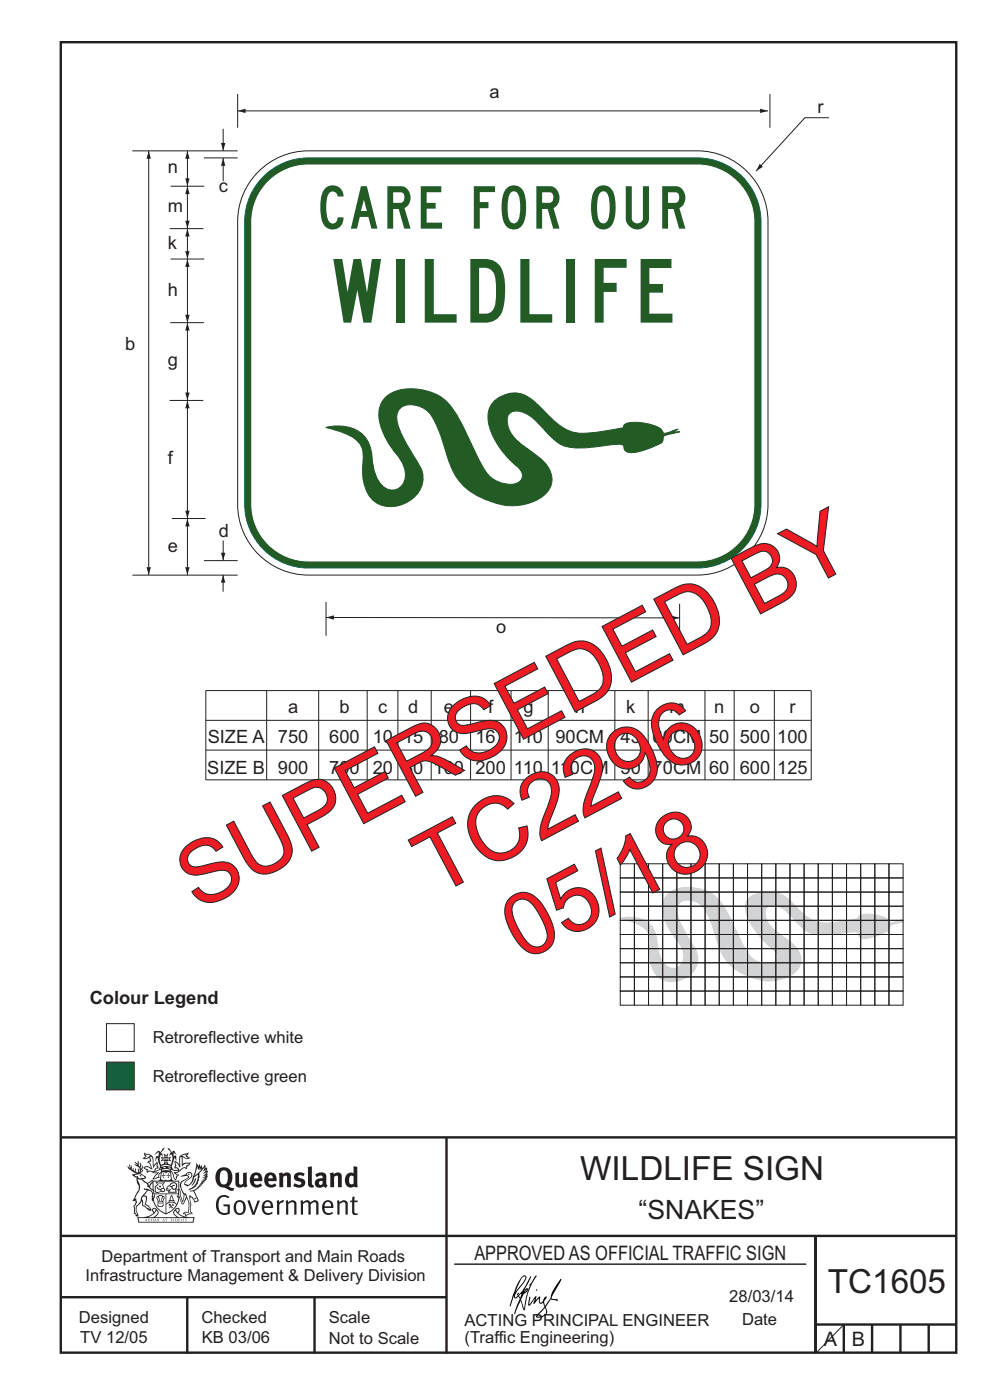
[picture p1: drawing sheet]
<svg xmlns="http://www.w3.org/2000/svg" width="210mm" height="297mm" viewBox="0 0 210 297" stroke-linecap="round" stroke-linejoin="round" font-family="sans-serif">
<g fill="none" stroke="#231f20" stroke-width=".51">
<path d="M12.9 9h189.9v278h-189.9zM12.7 241.3h190M94.7 241.4v45.8M12.7 275.2h82M12.7 262.2h190.1M39.7 275.2v12M66.7 275.2v12M173 262.1v24.9M173 281h30M179 281v6M185 281v6M191 281v6"/>
<path d="M197 281v6"/>
</g>
<path d="M96.4 268.2h74.6" fill="none" stroke="#231f20" stroke-width=".21"/>
<g fill="#231f20">
<path d="M47 248.4a2.55 2.55 0 0 0 0 2.7l.3 .2a.81 .81 0 0 0 1-1v-.5a1.04 1.04 0 0 0-1.1-1.5zM46.3 248.1a1.82 1.82 0 0 1 2.1-.2 1.82 1.82 0 0 1 .9 1.8 2.29 2.29 0 0 1-.8 2l.7 .3h.5l-.2 .6a2.87 2.87 0 0 1-2-.7 2.12 2.12 0 0 1-1.7-3.1z" fill-rule="evenodd"/>
<path d="M49.9 248.9l.8-.2v2a.46 .46 0 0 0 .3 .6 .46 .46 0 0 0 .6-.3v-2.1l.7-.2v2.4l.2 .5-.5 .3-.3-.3a1.02 1.02 0 0 1-1.2 .3 1.02 1.02 0 0 1-.6-1.1z" fill-rule="evenodd"/>
<path d="M54 249.5l-.1 .5h.9a.49 .49 0 0 0-.2-.6 .49 .49 0 0 0-.6 .1zM53.4 249.1a1.34 1.34 0 0 1 1.6-.2 1.34 1.34 0 0 1 .6 1.5v.2h-1.7a.77 .77 0 0 0 .5 .8 .77 .77 0 0 0 .9-.4l.3 .5a1.59 1.59 0 0 1-2 .2 1.59 1.59 0 0 1-.5-2.1z" fill-rule="evenodd"/>
<path d="M57 249.5l-.1 .5h1a.49 .49 0 0 0-.2-.6 .49 .49 0 0 0-.7 .1zM56.4 249.1a1.34 1.34 0 0 1 1.6-.2 1.34 1.34 0 0 1 .7 1.5v.2h-1.8a.77 .77 0 0 0 .5 .8 .77 .77 0 0 0 .9-.4l.4 .5a1.59 1.59 0 0 1-2.1 .2 1.59 1.59 0 0 1-.5-2.1z" fill-rule="evenodd"/>
<path d="M59.2 248.9l.7-.2 .1 .4a.95 .95 0 0 1 1-.3 .95 .95 0 0 1 .7 .8v2.3h-.8v-2.3a.46 .46 0 0 0-.8 .1v2.2h-.8z" fill-rule="evenodd"/>
<path d="M62.6 249.1a1.75 1.75 0 0 1 2-.1l-.2 .5-.6-.2a.43 .43 0 0 0-.6 .3l.4 .3a1.04 1.04 0 0 1 1.2 1.1 1.04 1.04 0 0 1-1.4 1l-1.2-.4 .3-.6 1 .4 .4-.4a.88 .88 0 0 0-1-.5l-.4-.2-.1-.4z" fill-rule="evenodd"/>
<path d="M65.3 247.6l.8-.2 .1 3.8 .3 .2 .1 .4a.88 .88 0 0 1-1 0 .88 .88 0 0 1-.3-1z" fill-rule="evenodd"/>
<path d="M67.8 250.6a.43 .43 0 0 0-.1 .7 .43 .43 0 0 0 .7-.1v-.7zM66.8 249.1a1.7 1.7 0 0 1 2.4 .1v1.9l.3 .4-.4 .5-.5-.4a1.03 1.03 0 0 1-1.7-.1 1.03 1.03 0 0 1 .8-1.5h.7v-.4a.8 .8 0 0 0-1.2 .1z" fill-rule="evenodd"/>
<path d="M70 248.9l.7-.2 .1 .4a.95 .95 0 0 1 1-.3 .95 .95 0 0 1 .7 .8v2.3h-.8v-2.3a.46 .46 0 0 0-.8 .1v2.2h-.8z" fill-rule="evenodd"/>
<path d="M74.3 249.5a1.48 1.48 0 0 0 0 1.7h.5l.2-.1v-1.5l-.3-.2zM75 247.4l.8 .1 .1 4.4h-.7l-.1-.2a1.26 1.26 0 0 1-1.4 0 1.26 1.26 0 0 1-.5-1.3 1.29 1.29 0 0 1 .4-1.4 1.29 1.29 0 0 1 1.4-.1z" fill-rule="evenodd"/>
<path d="M46.4 253.9a1.72 1.72 0 0 1 2.3 0l-.3 .3a1.24 1.24 0 0 0-1.4-.2 1.24 1.24 0 0 0-.6 1.4 1.49 1.49 0 0 0 1.2 1.9l.7-.1v-1.3h-.8l-.1-.4h1.3v1.9a1.93 1.93 0 0 1-2.2 0 1.93 1.93 0 0 1-.7-2.2l.2-.8z" fill-rule="evenodd"/>
<path d="M50.4 255.1a1.65 1.65 0 0 0 .2 2.2 .99 .99 0 0 0 1-1.4 .78 .78 0 0 0-.4-.8 .78 .78 0 0 0-.8 0zM50 254.9a1.33 1.33 0 0 1 1.6-.1 1.33 1.33 0 0 1 .5 1.4 1.31 1.31 0 0 1-1.3 1.6 1.31 1.31 0 0 1-1.2-1.6v-.6z" fill-rule="evenodd"/>
<path d="M52.5 254.7l.4-.1 .9 2.6 .8-2.5h.5l-1.1 3h-.5z" fill-rule="evenodd"/>
<path d="M56.3 255.2l-.2 .7h1.3a.7 .7 0 0 0-.3-.8 .7 .7 0 0 0-.8 .1zM55.9 255a1.22 1.22 0 0 1 1.5-.2 1.22 1.22 0 0 1 .5 1.5h-1.8a.93 .93 0 0 0 .5 1 .93 .93 0 0 0 1.1-.2l.2 .3a1.43 1.43 0 0 1-1.8 .1 1.43 1.43 0 0 1-.6-1.7z" fill-rule="evenodd"/>
<path d="M58.7 254.7l.4-.1 .1 .5 .4-.4 .6-.1-.2 .5a.66 .66 0 0 0-.8 .7v1.9h-.4z" fill-rule="evenodd"/>
<path d="M60.6 254.7l.4-.1 .1 .5a.94 .94 0 0 1 1-.5 .94 .94 0 0 1 .8 .8v2.3h-.5l-.1-2.5a.81 .81 0 0 0-1.2 .3v2.2h-.4z" fill-rule="evenodd"/>
<path d="M63.7 254.7l.5-.1 .1 .5 .4-.3a.78 .78 0 0 1 1.1 .3 .9 .9 0 0 1 1-.5 .9 .9 0 0 1 .8 .8v2.3h-.5l-.1-2.5a.67 .67 0 0 0-1.1 .3v2.2h-.5v-2.4l-.4-.3-.7 .4v2.3h-.5z" fill-rule="evenodd"/>
<path d="M69 255.2l-.1 .7h1.3a.7 .7 0 0 0-.3-.8 .7 .7 0 0 0-.9 .1zM68.7 255a1.22 1.22 0 0 1 1.5-.2 1.22 1.22 0 0 1 .5 1.5h-1.8a.93 .93 0 0 0 .4 1 .93 .93 0 0 0 1.2-.2l.1 .3a1.44 1.44 0 0 1-1.7 .1 1.44 1.44 0 0 1-.6-1.7z" fill-rule="evenodd"/>
<path d="M71.4 254.7l.5-.1 .1 .5a.94 .94 0 0 1 1-.5 .94 .94 0 0 1 .8 .8v2.3h-.5l-.1-2.5a.81 .81 0 0 0-1.2 .3v2.2h-.4z" fill-rule="evenodd"/>
<path d="M74.7 253.9l.5-.1v.9h.7l-.1 .3h-.6v2.2l.1 .2h.5l.1 .3a.75 .75 0 0 1-1.2-.6v-2.1h-.4v-.3h.4z" fill-rule="evenodd"/>
<path d="M30.8 244.9l1.1 .3-.9 .5h-.4l.6-.5zM31.8 245.4h.2a2.44 2.44 0 0 1 .4 1.9l.1 .5 .7-1-.1 .6 .3 .3a.57 .57 0 0 0-.6 .7l-1-.1-.5 .2 .2-.5-.8-.3 .7-.1 .9 .5 .1-.1-.6-1.3-.2-.2h.5zM30.7 244.4l-.1 .5 .2 .4-.6 .4a1.04 1.04 0 0 0 1.4-.1l.2 .6-.3 .1-.2 .4a.94 .94 0 0 1 .8 1.1l-.2-.1a1.16 1.16 0 0 0-1.5-.1l.3 .4 .4 .2 .1 .5 .2 .1 .1-.2a.94 .94 0 0 1 1.1 .2l.8 .1-1.2 1.2a1.13 1.13 0 0 0 1.2-.2l.4-.1-.1-.4 .5-.8a.83 .83 0 0 0-.6 1.1l-.3-.1-.7 .4 1.1-1.4-.5 .1-.5-.1 1.3-.5-.1-.1-.9 .4v-.3l.2-.2 .3 .1 .1-.3-.2-.4v-.6l-.1-.4-.7 1v-.7a1.42 1.42 0 0 0-1.6-1.8z" fill-rule="evenodd"/>
<path d="M38.5 245.2l.5-.2 .7-.1-.6 .3 .8 .5h-.3zM38.3 245.5l.2-.1 .1 2a1.69 1.69 0 0 1 1.6-.6l-.8 .5 .1 .5a1.1 1.1 0 0 0-1.5 .6l-.1-.5-.2-.2h-.5l.3-.4-.3-.7a1.42 1.42 0 0 1 .8 1.1l.2-.1zM37.1 246.2l.1 1-.2 .3 .1 .4h.5l.1 .2a.96 .96 0 0 1-1.1-.1l-.1 .1a1.06 1.06 0 0 0 1.3 .2v.1a.72 .72 0 0 1-1 .2l.3 .5 .6 .2-.4 .2-.1 .6-.2-.3-.4-1.1-.4-.4 .4 .9a1.54 1.54 0 0 0 .7 1.2l.2-.3a.58 .58 0 0 1 .4-.8l.2-.1h-.3l-.5-.3 .9-.5a.93 .93 0 0 1 1.2-.5v.2l.2-.2 .1-.5a.99 .99 0 0 0 .7-.8l-1.3 .1-.3 .2-.1-1.4 .9 .4 .9-.3h-.4l-.5-.4 .4-.7-.6 .2a1.46 1.46 0 0 0-1.4 2.1v.4l-.2-.4z" fill-rule="evenodd"/>
<path d="M35.6 248.9l.2 .1-.1 .3 .4 .1h-.4v.6l-.1-.6h-.3l.3-.1z" fill-rule="evenodd"/>
<path d="M34.6 248.9l.2 .1v.3l.3 .1h-.3l-.1 .6v-.6h-.4l.4-.1z" fill-rule="evenodd"/>
<path d="M34.3 248.8a.57 .57 0 0 1 .9 .2 .57 .57 0 0 1 .9-.2l.2 1.4h-.2a.57 .57 0 0 1-.9 0 .69 .69 0 0 1-1.1 0zM34.2 248.1l-.3 2.1-.2 .4h3l-.2-.4-.3-2.1h-.2v.2l-.8-.1-.8 .1v-.2z" fill-rule="evenodd"/>
<path d="M34.2 252.4a.3 .3 0 0 0 .6 0 .3 .3 0 0 0-.6 0zM33.3 250.9l.3 .3-.3 .4a.79 .79 0 0 0 0 1.3l.8-.2-.1-.3a.55 .55 0 0 1-.7-.6l.1-.1 .2 .3 .3 .2 .8-.2-.4-.7 .4-.4-.7 .2zM33 250.7l1.1 .2 .9-.2-.4 .6 .4 1.2a.56 .56 0 0 1-.8 .3l-.2 .1a.73 .73 0 0 1-.9 .1 .73 .73 0 0 1-.3-1v-.4l.6-.4z" fill-rule="evenodd"/>
<path d="M35.6 251.8l.7-.4a.58 .58 0 0 1 1-.1 .58 .58 0 0 1-.4 .9l-.3-.3a.43 .43 0 0 1 .6-.4 .57 .57 0 0 0-.8 .2l-.2-.1-.3 .1 .4 .2a.55 .55 0 0 0 .9 .4v.5h-1.3l.3-.4-.1-.1-.6 .1 .2-.3-.2-.1zM35.4 251.8l-.1 .2a.39 .39 0 0 0 .2 .6h.3l-.2 .4h1.9l-.1-.8a.86 .86 0 0 0-.1-1.3 .86 .86 0 0 0-1.3 .4z" fill-rule="evenodd"/>
<path d="M36 254.8h.8v.2h-.8zM36.4 253.8l.2 .8h-.4zM36.4 253.5l-.3 .5-.1 .6h-.2v.4l-.7 .4 .2 .1a1.48 1.48 0 0 1 2.1 .2l.2-.1-.6-.5v-.5h-.2l-.1-.6z" fill-rule="evenodd"/>
<path d="M35.8 255.4l.4 .1 .1 .3 .3-.2-.2-.2a.38 .38 0 0 1 .5 .5l-.2-.2-.3 .2 .3 .2-.3 .3-.1-.4-.4 .4-.1-.2 .4-.3-.1-.1-.2 .1z" fill-rule="evenodd"/>
<path d="M34.5 254h.2v.2l-.2 .6h-.2zM33.6 255.3h.9v.2a.55 .55 0 0 1-.8 .4v-.2l-.2-.1zM33.4 254h.2l.2 .8h-.2zM33.6 255l.8-.1 .1 .2h-.8zM33.8 253.7h.5l-.2 1.1h-.1zM33.3 253.8l-.1 .3 .3 1.1a.48 .48 0 0 0-.1 .6 .48 .48 0 0 0 .5 .2h.5a.49 .49 0 0 0 .2-.8l.3-1.1-.1-.3a1.42 1.42 0 0 0-1.5 0z" fill-rule="evenodd"/>
<path d="M33.7 251.5l.4 .1 .1 .3h-.3z" fill-rule="evenodd"/>
<path d="M41.3 250.1l.3-.2-.2 .8-.6 .8h-.2l.5-.7z" fill-rule="evenodd"/>
<path d="M39.7 249l.3-.2 .5 .2a.88 .88 0 0 1-.6 1.1 1.22 1.22 0 0 0-.8 1.3l.5 .2a.72 .72 0 0 0 .9-.4l.5-.8 .2-.6 .8-.6v.2a2.85 2.85 0 0 1-2 2.9l.1 .1a2.13 2.13 0 0 0 1.9-1.5v-.3a2.01 2.01 0 0 0 .3-1.7l1.1-1.3-.4 1 .7-.5-.7 1 .8-.4-.8 .8 .7-.2-.9 .6 .8-.1-.8 .4h.7l-.8 .3 .3 .2h-.4l.2 .3h-.4l.2 .3h-.4l.1 .2h-.1a2.16 2.16 0 0 1-2 1.1l.1 .2 .4-.1a.76 .76 0 0 1 .7 .8l.5 1.2-.6 .2a1.45 1.45 0 0 0-1.1-1.3l.2 1.8-.1 1.8 .4 .3a1.07 1.07 0 0 0-1.2 .4v-.3l-.5-.2a.87 .87 0 0 1 1.1-.1v-.7a4.4 4.4 0 0 0-.6-3.1l-.1-.3h-.2a2.16 2.16 0 0 1-.7-2.2l.3-.4 1.2-.7a.55 .55 0 0 0-.4-.8zM37.8 252.4a.76 .76 0 0 1 .3 1.1l.6 1.6 .4-1.7 .2 .1a.61 .61 0 0 1-.1 .9l-.3 .8-.2 .1-.7-1.6-.3 .1a1.18 1.18 0 0 0 .1-1.4zM41.8 247.5l.2 .7 .3-.5v.6l.4-.5a1.9 1.9 0 0 1-1.2 1.4l-.3 .3zM38.2 249.6l1.4-.2 .2 .2v.3l-.5 .2a1.26 1.26 0 0 0-.9 1.9l.2 .7a1.84 1.84 0 0 1 .1 2.1l-.4-1.4a.96 .96 0 0 0-.4-1.2l-.4 .2a.78 .78 0 0 1 0 1.3l.1 .3h.4l.4 1.1a.38 .38 0 0 0 .2 .4 .38 .38 0 0 0 .4-.1l.6-1.2a2.94 2.94 0 0 1 .4 2.5l-.1 .4h-.8l-.3 .4v.2l.4-.1 .1 .4 .2 .1a1.02 1.02 0 0 1 1.3-.5v-.4l-.3-.1 .1-1.8-.3-1.3h.1a1.14 1.14 0 0 1 .8 1 .63 .63 0 0 0 .8-.2 .63 .63 0 0 0-.2-.9l-.6-1.2 .9-.6 .2-.4h.3l-.1-.2h.4l-.1-.3h.3l-.1-.3 .5-.1-.2-.2 .6-.4v-.2h-.2l.4-.5h-.3l.3-.5-.4 .1 .4-.5v-.3l-.3 .2 .2-.7-.1-.2-.4 .3v-.8l-.6 .8-.2-.8-.2 .5-.3-.7-.1 .6-.5-.8-.1 1.4-.6 1.8a1.81 1.81 0 0 1-1 1.5l-.6-.2a1.75 1.75 0 0 1 1.1-1.2 .75 .75 0 0 0 .1-1.3 .75 .75 0 0 0-1.2 .4z" fill-rule="evenodd"/>
<path d="M41.2 254.1h.3l.2 .2-.4 .1z" fill-rule="evenodd"/>
<path d="M29.4 258.4h11.6l-.1 .8h-11.4zM31.3 258.2l.5-.1a2.48 2.48 0 0 0 1.4-1.3l.3 .5-.5 .6-.5 .3zM32.5 256.6l.3-.2 .2 .1-.3 .7zM37.2 256.8a2.65 2.65 0 0 0 1.8 1.4h-1.1l-.5-.3-.5-.6zM37.4 256.5l.2-.1 .3 .2-.3 .6zM29.2 258.2l.1 1.2h11.8l.2-1.1-.2-.1a4.1 4.1 0 0 1-3.3-.9l.3-.4-.1-.6a1.06 1.06 0 0 0-1.3 1l.2 .4 .6 .5h-4.7l.3-.1a.84 .84 0 0 0 .6-.8 .84 .84 0 0 0-.5-.8l-.3-.2h-.5l-.1 .6 .3 .4a4.2 4.2 0 0 1-3.4 .9z" fill-rule="evenodd"/>
<path d="M31 258.7l.1 .2h-.2zM31 258.5l-.3 .6 .4-.2 .2 .2z" fill-rule="evenodd"/>
<path d="M31.3 258.6h.3v.4a.25 .25 0 0 0 .2-.1 .25 .25 0 0 0-.1-.3h.1a.29 .29 0 0 1 0 .4 .29 .29 0 0 1-.4 0 .29 .29 0 0 1 0-.4z" fill-rule="evenodd"/>
<path d="M32.2 258.6a.22 .22 0 0 1 .3 .2 .22 .22 0 0 1-.3 .2zM32 258.6l.1 .4a.33 .33 0 0 0 .4 0 .33 .33 0 0 0 0-.4 .33 .33 0 0 0-.5 0z" fill-rule="evenodd"/>
<path d="M32.9 258.7l.1 .2h-.2zM32.9 258.5l-.2 .6 .3-.2 .2 .2z" fill-rule="evenodd"/>
<path d="M33.3 258.6h.2l.1 .1 .2-.1-.2 .2 .2 .3-.3-.3-.1 .3h-.1l.2-.3z" fill-rule="evenodd"/>
<path d="M34.7 258.7l.1 .2h-.2zM34.7 258.5l-.3 .6 .4-.2 .2 .2z" fill-rule="evenodd"/>
<path d="M35 258.5h.5l-.2 .1v.5h-.2l.1-.5z" fill-rule="evenodd"/>
<path d="M36.2 258.6l.3-.1-.1 .1v.2h.1h-.1v.3h-.2z" fill-rule="evenodd"/>
<path d="M36.7 258.6h.2v.5h-.2z" fill-rule="evenodd"/>
<path d="M37.3 258.6a.22 .22 0 0 1 .3 .2 .22 .22 0 0 1-.3 .2zM37.1 258.6v.4a.33 .33 0 0 0 .5 0 .33 .33 0 0 0 0-.4 .33 .33 0 0 0-.5 0z" fill-rule="evenodd"/>
<path d="M37.8 258.6l.4-.1-.2 .1v.2h.1h-.1v.2l.2 .1h-.4z" fill-rule="evenodd"/>
<path d="M38.4 258.6h.2l-.1 .4 .2 .1h-.3z" fill-rule="evenodd"/>
<path d="M38.9 258.6h.2v.5h-.2z" fill-rule="evenodd"/>
<path d="M39.3 258.6h.2h-.1l.2 .3-.2 .2-.1-.1v-.1l.2 .1z" fill-rule="evenodd"/>
<path d="M34.2 247.4a1.51 1.51 0 0 1 2 .2 2.67 2.67 0 0 0-2.1 0zM35.7 247.6l.4 .1 .1 .3-.4-.1zM34.6 247.6h.5l.1 .2h-.4zM34 247.8l.3 .2h-.3zM34.9 246.9l.3-.2 .3 .2zM34.9 245.6l.2 .1v.3h-.2zM35 245.1l.2 .2 .2-.2-.1 .3h-.2zM35.1 246.3h.2l.1 .4-.2-.2-.2 .2zM35.3 245.7l.2-.1v.4h-.2zM34.4 245.7h.3l.1 .3-.4 .1 .2-.2zM35.7 245.7h.3l-.2 .2 .2 .2-.4-.1zM32.7 244.9l1-.5-.1 1-.2-.2-.3 .2-.3 1.1 .5-1 .3 .9a1.84 1.84 0 0 1 .2 1.7l.4 .1a2.48 2.48 0 0 1 2.2 0l.2-.2-.2-.7 .7-1.8 .4 .7-.2-1-.2-.1-.2 .3v-.9l.6 .4-.6-.8-.3 .1-.1 .4-.5-.9-.5-.3 .2 .5 .6 .5-.5 .8 .4-.4a2.06 2.06 0 0 1 0 2.3l-.5-.2-.2-.6 .1-.1 .8 .2-.4-.5 .4-.5-.7 .2-.2-.2 .2-.7-.5 .4-.5-.4 .2 .7-.2 .2-.7-.2 .4 .5-.4 .5 .8-.2 .1 .1-.2 .6-.5 .2a2.02 2.02 0 0 1 0-2.2l.3 .5-.1-.7-.3-.1 .8-1.2-.4 .3-.5 .8-.2-.3a.8 .8 0 0 0-.8 .5z" fill-rule="evenodd"/>
<path d="M29.2 250.1l.3 .1a.61 .61 0 0 1 .8 .4l.3 .2a.8 .8 0 0 1 .6 1l.4 .1 .5 .5a1 1 0 0 1 .5 1.1l-.1 .7v-.5h-.1a.96 .96 0 0 0-.8-1.3l-.2-.2h-.7l-.1-.1-.1 .1 .1 .3h.6l-1.2 1.3-.2 1-.4 .6a1.33 1.33 0 0 0-.5 1.8l.2 .5a1.26 1.26 0 0 1-.5-1.5l-.1-.3a1.56 1.56 0 0 0 .4-1.7l-.3 .2 .2-.5a3.2 3.2 0 0 0 .7-3zM30.4 253.9h.4a2.06 2.06 0 0 1-.1 1.6l.7 .5 .4 .4-.6-.1-.8-.6-.1-.9a.51 .51 0 0 1 .1-.9zM28.6 249.3a1.52 1.52 0 0 1 2.1 .5l-1.1 .2-.2-.1-.1-.4h-.5zM27.5 247v.8l-.3-.4h-.1a3.1 3.1 0 0 0 1.9 1.6l-1 .1 .5 .6 .5 .1 .1 1.1a1.84 1.84 0 0 1-.3 2.5l-.4 .9-.3 .4 .2 .1 .4-.1 .1 .4-.2 .5-.3 .2 .1 1.7h.2l.3 .5 .1 .1 .4-.1-.1-.5a1.3 1.3 0 0 1-.1-1.7l.9-1 .1 1.1 .6 .2 .5 .5 .1-.1 .2 .3h.5a1.85 1.85 0 0 0-1.2-1.4l.1-.3a1.39 1.39 0 0 0 0-1.4l-.5-.1 .5-.5a.66 .66 0 0 1 .9-.4 .66 .66 0 0 1 .3 .9l-.1 .4 .2-.1v.2l-.1 .3 .2 .5 .1-.3a2.24 2.24 0 0 0 .1-2.2 .73 .73 0 0 1-.7-.7 .73 .73 0 0 1 .6-.7v-.2a.94 .94 0 0 0-.9 .8 .48 .48 0 0 1-.1-.6 .48 .48 0 0 1 .5-.2l.5-.3a.51 .51 0 0 0-.8 .2l-.5 .2-1-.8h.6l.2-.5-1.2-.7 .5-.5v-.3l-.5 .4 .1-.2a.69 .69 0 0 0 .2-1v.4l-.2 .3v-1.1l-.3-.2 .1 .6-.1 .2-.4-1.3v.7l-.6-.4 .5 .7-.6-.2 .3 .3a1 1 0 0 1 .7 1.4l-.2-.8v.9l-.5-.2v-.8l-.2 .7-.2-.1-.1-.6-.2 .4-.2-.2 .1-.7-.2 .5z" fill-rule="evenodd"/>
<path d="M29.6 249.4l.2-.1 .3 .2z" fill-rule="evenodd"/>
<path d="M32.4 250.5h5.6v2l-.2-.1v-1.7h-5.2v2.5h5.2v-.8l.1 .2-.1 1.1v-.3h-2.5v4a4.1 4.1 0 0 0 2.6-3.6l.1-.1a4 4 0 0 1-2.8 3.9 4.2 4.2 0 0 1-2.8-4.7l.1 1.2 .1-.1a3.8 3.8 0 0 0 2.5 3.4v-4h-2.5l-.2-.9z" fill-rule="evenodd"/>
<circle cx="40" cy="249.1" r=".17"/>
</g>
<g fill="#000001">
<path d="M111.6 273.7l.2-.2-.5 .7zM110.4 274.5l.3 .1-.3 .7-.3-.4zM110.9 270.9l.5-.1a9.3 9.3 0 0 1-2 3.2l-.1 .2 1-2.5zM110.6 271a14.7 14.7 0 0 0-2.2 4.9l-.3 1.2 .1 .1 .8-2.4a.42 .42 0 0 0 .2 .7 .42 .42 0 0 0 .6-.3l.2-.2 .2 .6-1.1 3.1h.2l1.1-2.8 .6 1.9 .2 .2 .2-.5a13.5 13.5 0 0 1 2-6.2l.5-.5-.2-.2-1.6 2.1 .4-.1a14.9 14.9 0 0 0-1.3 5.1l-.4-1.2a1.39 1.39 0 0 1 .2-1.8l.1-.2a.92 .92 0 0 0 .8-1.2 .75 .75 0 0 0-.7 .7l-.2 .2 1.6-3.4h-.1l-.4 .7a10.5 10.5 0 0 1-2.2 3.2l.2-.4a.32 .32 0 0 0-.4 .2 .32 .32 0 0 0 .1 .4l-.5 .4a3.2 3.2 0 0 1 1.1-2.3l.5-.6a2.49 2.49 0 0 0 .7-1.6l-.3-.2z" fill-rule="evenodd"/>
<path d="M115.6 277.5a1.15 1.15 0 0 1 .1 1.3 1.15 1.15 0 0 1-1.2 .5h-.5zM112.3 275.1l-.3 1.7 .3 .2 1.2-1.5-.3 1.1 1.1-1.2a.94 .94 0 0 0 .4 1.2l.5-.3 .3 .9-1.2 1.3a.98 .98 0 0 0-.5 1 1.9 1.9 0 0 0 2.3-1.3l-.1-.3a1.02 1.02 0 0 1 .3-1.4l.5-.9 1.5 .3-.2-.5v.3l-1.1-.2v-.2l2-3.6 .1-.3-.1-.1-1.8 2.7a6.6 6.6 0 0 1-1.5 3l-.2-.2a1.01 1.01 0 0 1 .4-1.4l.1-.2-.3-.2-.3 .5-.2 .5-.5 .4-.2-.4 .1-.9-.2-.1-.8 .9 .2-.9h-.1l-1.4 1.7 .2-1.4v-.1z" fill-rule="evenodd"/>
<path d="M113.7 273.5l.3 .3h-.3z" fill-rule="evenodd"/>
</g>
<path d="M179 281l-6 6.2" fill="none" stroke="#231f20" stroke-width=".21"/>
<path d="M22.6 217.2h5.9v5.9h-5.9z" fill-rule="evenodd" fill="#fff" stroke="#231f20" stroke-width=".21"/>
<path d="M22.6 225.3h5.9v5.9h-5.9z" fill-rule="evenodd" fill="#225a35" stroke="#231f20" stroke-width=".21"/>
<path d="M131.6 194.8a6.9 6.9 0 0 1 6.3 1.3l.7 1 .5 1.2 .3 1.5a6.8 6.8 0 0 0 2.2 5.3 2.35 2.35 0 0 0 2.7-.2 2.35 2.35 0 0 0 .7-2.6 8.7 8.7 0 0 0-2.3-4.1l-.9-1.5a7.3 7.3 0 0 1-1-5.7 5 5 0 0 1 4.8-2.7 8.6 8.6 0 0 1 8.7 5.4l.6 1.1a43.2 43.2 0 0 0 4.4 8.3 4.8 4.8 0 0 0 4.8 1.1 1.55 1.55 0 0 0-.1-2.8 18.2 18.2 0 0 1-5.7-7.6 3 3 0 0 1 2.6-4.3 7 7 0 0 1 6.1 1l2.2 2.2a7.8 7.8 0 0 0 8.3 2.9l4.5-.7 .2-.6a7.1 7.1 0 0 1 5.6 .4l.6 .4 .5 .7 2.4-.7-.7 .5h1l-2.5 .6-.3 .3a1.1 1.1 0 0 1-1 1.3l-1.6 .6a6.5 6.5 0 0 1-3.4 .6l-.5-.3-.4-.9a20.3 20.3 0 0 0-5.5 .4 7.2 7.2 0 0 1-6-1.2l-2.5-2.6a5.5 5.5 0 0 0-4.5-2.3 1.34 1.34 0 0 0-1.1 1.4 6 6 0 0 0 3.3 4.8l.9 .7a6.3 6.3 0 0 1 3.4 4.7 4.6 4.6 0 0 1-3.5 3.8 9.7 9.7 0 0 1-7.2-.2 10.2 10.2 0 0 1-7-7.4l-.7-2.3a11.8 11.8 0 0 0-3.1-5.9 4.2 4.2 0 0 0-3.7-.5 2.41 2.41 0 0 0-.9 3.2l.9 2.3 2 3.3a5.5 5.5 0 0 1 1.2 4.3 5.6 5.6 0 0 1-7.9 3.2 6.9 6.9 0 0 1-2.2-6.3l.1-.8a3.6 3.6 0 0 0-1.9-4l-2.6-1.1z" fill-rule="evenodd" fill="#d1d3d4" stroke="#d1d3d4" stroke-width=".21"/>
<g fill="none" stroke="#231f20" stroke-width=".21">
<path d="M50.4 20v7.1M163.3 20v7.1M50.4 23.5h112.5M131.6 183.2h3v3h-3zM131.6 186.2h3v3h-3zM131.6 189.2h3v3h-3zM131.6 192.2h3v3h-3zM131.6 195.2h3v3h-3zM131.6 198.2h3v3h-3zM134.6 183.2h3v3h-3zM134.6 186.2h3v3h-3zM134.6 189.2h3v3h-3z"/>
<path d="M134.6 192.2h3v3h-3zM134.6 195.2h3v3h-3zM134.6 198.2h3v3h-3zM137.6 183.2h3v3h-3zM137.6 186.2h3v3h-3zM137.6 189.2h3v3h-3zM137.6 192.2h3v3h-3zM137.6 195.2h3v3h-3zM137.6 198.2h3v3h-3zM140.6 183.2h3v3h-3zM140.6 186.2h3v3h-3zM140.6 189.2h3v3h-3z"/>
<path d="M140.6 192.2h3v3h-3zM140.6 195.2h3v3h-3zM140.6 198.2h3v3h-3zM143.6 183.2h3v3h-3zM143.6 186.2h3v3h-3zM143.6 189.2h3v3h-3zM143.6 192.2h3v3h-3zM143.6 195.2h3v3h-3zM143.6 198.2h3v3h-3zM146.6 183.2h3v3h-3zM146.6 186.2h3v3h-3zM146.6 189.2h3v3h-3z"/>
<path d="M146.6 192.2h3v3h-3zM146.6 195.2h3v3h-3zM146.6 198.2h3v3h-3zM149.6 183.2h3v3h-3zM149.6 186.2h3v3h-3zM149.6 189.2h3v3h-3zM149.6 192.2h3v3h-3zM149.6 195.2h3v3h-3zM149.6 198.2h3v3h-3zM152.6 183.2h3v3h-3zM152.6 186.2h3v3h-3zM152.6 189.2h3v3h-3z"/>
<path d="M152.6 192.2h3v3h-3zM152.6 195.2h3v3h-3zM152.6 198.2h3v3h-3zM155.6 183.2h3v3h-3zM155.6 186.2h3v3h-3zM155.6 189.2h3v3h-3zM155.6 192.2h3v3h-3zM155.6 195.2h3v3h-3zM155.6 198.2h3v3h-3zM158.6 183.2h3v3h-3zM158.6 186.2h3v3h-3zM158.6 189.2h3v3h-3z"/>
<path d="M158.6 192.2h3v3h-3zM158.6 195.2h3v3h-3zM158.6 198.2h3v3h-3zM161.6 183.2h3v3h-3zM161.6 186.2h3v3h-3zM161.6 189.2h3v3h-3zM161.6 192.2h3v3h-3zM161.6 195.2h3v3h-3zM161.6 198.2h3v3h-3zM164.6 183.2h3v3h-3zM164.6 186.2h3v3h-3zM164.6 189.2h3v3h-3z"/>
<path d="M164.6 192.2h3v3h-3zM164.6 195.2h3v3h-3zM164.6 198.2h3v3h-3zM167.6 183.2h3v3h-3zM167.6 186.2h3v3h-3zM167.6 189.2h3v3h-3zM167.6 192.2h3v3h-3zM167.6 195.2h3v3h-3zM167.6 198.2h3v3h-3zM170.6 183.2h3v3h-3zM170.6 186.2h3v3h-3zM170.6 189.2h3v3h-3z"/>
<path d="M170.6 192.2h3v3h-3zM170.6 195.2h3v3h-3zM170.6 198.2h3v3h-3zM173.6 183.2h3v3h-3zM173.6 186.2h3v3h-3zM173.6 189.2h3v3h-3zM173.6 192.2h3v3h-3zM173.6 195.2h3v3h-3zM173.6 198.2h3v3h-3zM176.6 183.2h3v3h-3zM176.6 186.2h3v3h-3zM176.6 189.2h3v3h-3z"/>
<path d="M176.6 192.2h3v3h-3zM176.6 195.2h3v3h-3zM176.6 198.2h3v3h-3zM179.6 183.2h3v3h-3zM179.6 186.2h3v3h-3zM179.6 189.2h3v3h-3zM179.6 192.2h3v3h-3zM179.6 195.2h3v3h-3zM179.6 198.2h3v3h-3zM182.6 183.2h3v3h-3zM182.6 186.2h3v3h-3zM182.6 189.2h3v3h-3z"/>
<path d="M182.6 192.2h3v3h-3zM182.6 195.2h3v3h-3zM182.6 198.2h3v3h-3zM185.6 183.2h3v3h-3zM185.6 186.2h3v3h-3zM185.6 189.2h3v3h-3zM185.6 192.2h3v3h-3zM185.6 195.2h3v3h-3zM185.6 198.2h3v3h-3zM188.6 183.2h3v3h-3zM188.6 186.2h3v3h-3zM188.6 189.2h3v3h-3z"/>
<path d="M188.6 192.2h3v3h-3zM188.6 195.2h3v3h-3zM188.6 198.2h3v3h-3zM131.6 201.2h3v3h-3zM131.6 204.2h3v3h-3zM131.6 207.2h3v3h-3zM131.6 210.2h3v3h-3zM134.6 201.2h3v3h-3zM134.6 204.2h3v3h-3zM134.6 207.2h3v3h-3zM134.6 210.2h3v3h-3zM137.6 201.2h3v3h-3z"/>
<path d="M137.6 204.2h3v3h-3zM137.6 207.2h3v3h-3zM137.6 210.2h3v3h-3zM140.6 201.2h3v3h-3zM140.6 204.2h3v3h-3zM140.6 207.2h3v3h-3zM140.6 210.2h3v3h-3zM143.6 201.2h3v3h-3zM143.6 204.2h3v3h-3zM143.6 207.2h3v3h-3zM143.6 210.2h3v3h-3zM146.6 201.2h3v3h-3z"/>
<path d="M146.6 204.2h3v3h-3zM146.6 207.2h3v3h-3zM146.6 210.2h3v3h-3zM149.6 201.2h3v3h-3zM149.6 204.2h3v3h-3zM149.6 207.2h3v3h-3zM149.6 210.2h3v3h-3zM152.6 201.2h3v3h-3zM152.6 204.2h3v3h-3zM152.6 207.2h3v3h-3zM152.6 210.2h3v3h-3zM155.6 201.2h3v3h-3z"/>
<path d="M155.6 204.2h3v3h-3zM155.6 207.2h3v3h-3zM155.6 210.2h3v3h-3zM158.6 201.2h3v3h-3zM158.6 204.2h3v3h-3zM158.6 207.2h3v3h-3zM158.6 210.2h3v3h-3zM161.6 201.2h3v3h-3zM161.6 204.2h3v3h-3zM161.6 207.2h3v3h-3zM161.6 210.2h3v3h-3zM164.6 201.2h3v3h-3z"/>
<path d="M164.6 204.2h3v3h-3zM164.6 207.2h3v3h-3zM164.6 210.2h3v3h-3zM167.6 201.2h3v3h-3zM167.6 204.2h3v3h-3zM167.6 207.2h3v3h-3zM167.6 210.2h3v3h-3zM170.6 201.2h3v3h-3zM170.6 204.2h3v3h-3zM170.6 207.2h3v3h-3zM170.6 210.2h3v3h-3zM173.6 201.2h3v3h-3z"/>
<path d="M173.6 204.2h3v3h-3zM173.6 207.2h3v3h-3zM173.6 210.2h3v3h-3zM176.6 201.2h3v3h-3zM176.6 204.2h3v3h-3zM176.6 207.2h3v3h-3zM176.6 210.2h3v3h-3zM179.6 201.2h3v3h-3zM179.6 204.2h3v3h-3zM179.6 207.2h3v3h-3zM179.6 210.2h3v3h-3zM182.6 201.2h3v3h-3z"/>
<path d="M182.6 204.2h3v3h-3zM182.6 207.2h3v3h-3zM182.6 210.2h3v3h-3zM185.6 201.2h3v3h-3zM185.6 204.2h3v3h-3zM185.6 207.2h3v3h-3zM185.6 210.2h3v3h-3zM188.6 201.2h3v3h-3zM188.6 204.2h3v3h-3zM188.6 207.2h3v3h-3zM188.6 210.2h3v3h-3z"/>
</g>
<g fill="#231f20">
<path d="M50.4 23.5l1.7-.4v.9z"/>
<path d="M161.2 23.1l1.7 .4-1.7 .5z"/>
</g>
<path d="M175.8 25h-5.1l-10.3 11.3" fill="none" stroke="#231f20" stroke-width=".21"/>
<path d="M161.2 34.8l.6 .6-1.4 .9z" fill="#231f20"/>
<path d="M54.8 36.4a15 15 0 0 1 10.6-4.4h82.5a15 15 0 0 1 15 15v60a15 15 0 0 1-15 15h-82.5a15 15 0 0 1-15-15v-60a15 15 0 0 1 4.4-10.6z" fill="none" stroke="#231f20" stroke-width=".21"/>
<path d="M55.4 38a13.5 13.5 0 0 1 10-4.5h82.5a13.5 13.5 0 0 1 13.5 13.5v60a13.5 13.5 0 0 1-13.5 13.5h-82.5a13.5 13.5 0 0 1-13.5-13.5v-60a13.4 13.4 0 0 1 3.5-9z" fill-rule="evenodd" fill="#225b24" stroke="#006059" stroke-width=".21"/>
<path d="M56.9 38.5a12 12 0 0 1 8.5-3.5h82.5a12 12 0 0 1 12 12v60a12 12 0 0 1-12 12h-82.5a12 12 0 0 1-12-12v-60a12 12 0 0 1 3.5-8.5z" fill-rule="evenodd" fill="#fff" stroke="#fff" stroke-width=".21"/>
<g fill="#225b24">
<path d="M69 40a2.3 2.3 0 0 1 2.5-.5 2.3 2.3 0 0 1 1.4 2.2h-1.3a1.05 1.05 0 0 0-.9-1.1 1.05 1.05 0 0 0-1.1 .8 8.8 8.8 0 0 0 .1 5.4 1.04 1.04 0 0 0 1.2 .5 1.04 1.04 0 0 0 .7-1.2h1.3a2.34 2.34 0 0 1-2.1 2.6 2.34 2.34 0 0 1-2.6-2.1 11 11 0 0 1 .4-6.1z"/>
<path d="M89.3 39.5h4.3v1.3h-3.1v2.2h1.9v1.3h-1.9v2.9h3.3v1.3h-4.5z"/>
<path d="M100.5 39.5h4.5v1.2h-3.2v2.2h1.8v1.3h-1.8v4.3h-1.3z"/>
<path d="M132.7 39.5h1.3v6.8a1.19 1.19 0 0 0 1.2 1.1 1.19 1.19 0 0 0 1.2-1.1v-6.8h1.3v6.9a2.47 2.47 0 0 1-2.5 2.3 2.47 2.47 0 0 1-2.5-2.3z"/>
<path d="M70.7 55h1.9l1.1 7 1.3-7h1.6l1.3 7.1 1-7.1h1.9l-2 13.5h-1.7l-1.3-7-1.3 7h-1.6z"/>
<path d="M84 55h1.9v13.5h-1.9z"/>
<path d="M90.1 55h1.9v11.7h4.9v1.8h-6.8z"/>
<path d="M110.4 55h1.9v11.7h4.8v1.8h-6.7z"/>
<path d="M120.1 55h1.8v13.5h-1.8z"/>
<path d="M126.2 55h6.7v1.8h-4.9v3.2h2.8v1.9h-2.8v6.6h-1.8z"/>
<path d="M135.9 55h6.5v1.9h-4.7v3.3h2.9v1.9h-2.9v4.4h4.9v2h-6.7z"/>
<path d="M77.2 42.3l.6 2.5h-1.2zM76.6 39.5l-2.2 9h1.3l.6-2.5h1.8l.7 2.5h1.3l-2.3-9z"/>
<path d="M82.2 39.5v9h1.2v-4.2h1.2l1.2 4.2h1.3l-1.3-4.4a2.5 2.5 0 0 0 1.3-2.5 2.5 2.5 0 0 0-1.9-2.1zM83.4 40.8h1.6a1.17 1.17 0 0 1 .6 1.9l-.4 .3h-1.8z"/>
<path d="M107.4 40a7.1 7.1 0 0 0-1 5.1 4.2 4.2 0 0 0 1.5 3.3 2.28 2.28 0 0 0 3.3-1.6 9.3 9.3 0 0 0-.4-6.6 2.22 2.22 0 0 0-3.4-.2zM108.4 40.9a1.06 1.06 0 0 1 1.1-.2 1.06 1.06 0 0 1 .6 1 7.8 7.8 0 0 1-.4 5.4 1.13 1.13 0 0 1-1.3 .1 1.13 1.13 0 0 1-.6-1.1 10.5 10.5 0 0 1 .3-4.9z"/>
<path d="M113.8 39.5v9h1.2v-4.2h1.2l1.2 4.2h1.3l-1.3-4.4a2.5 2.5 0 0 0 1.3-2.5 2.5 2.5 0 0 0-1.9-2.1zM115 40.8h1.6a1.17 1.17 0 0 1 .6 1.9l-.4 .3h-1.8z"/>
<path d="M126.4 40a7.1 7.1 0 0 0-1 5.1 4.2 4.2 0 0 0 1.4 3.3 2.28 2.28 0 0 0 3.4-1.6 9.3 9.3 0 0 0-.4-6.6 2.22 2.22 0 0 0-3.4-.2zM127.3 40.9a1.06 1.06 0 0 1 1.2-.2 1.06 1.06 0 0 1 .6 1 7.8 7.8 0 0 1-.5 5.4 1.13 1.13 0 0 1-1.2 .1 1.13 1.13 0 0 1-.6-1.1 10.5 10.5 0 0 1 .3-4.9z"/>
<path d="M140.5 39.5v9h1.2v-4.2h1.2l1.2 4.2h1.3l-1.3-4.4a2.5 2.5 0 0 0 1.3-2.5 2.5 2.5 0 0 0-1.9-2.1zM141.7 40.8h1.6a1.17 1.17 0 0 1 .6 1.9l-.4 .3h-1.8z"/>
<path d="M99.8 55v13.5a9.8 9.8 0 0 0 4.9-.4 4.6 4.6 0 0 0 2.3-4.1 13.1 13.1 0 0 0-.7-7.2 3.7 3.7 0 0 0-3.5-1.8zM101.6 56.8a3.2 3.2 0 0 1 2.8 .6 5.9 5.9 0 0 1 .8 4 8.8 8.8 0 0 1-.6 4.2 1.88 1.88 0 0 1-1.7 .9h-1.3z"/>
</g>
<path d="M69.2 90.7a8.9 8.9 0 0 1 7.2 1 6.6 6.6 0 0 1 2.5 5.2 9.3 9.3 0 0 0 2.4 6.3 2.85 2.85 0 0 0 3.3 .4 2.85 2.85 0 0 0 1.4-2.9 9.9 9.9 0 0 0-2.9-5.6 13.1 13.1 0 0 1-2.7-7.9 5.2 5.2 0 0 1 4.4-4.5 11.5 11.5 0 0 1 10.2 2.8 41.2 41.2 0 0 1 5.6 9.9l1.2 2.6a8.5 8.5 0 0 0 3.2 3.9l2.1 .7a3.2 3.2 0 0 0 3.5-.9 2.06 2.06 0 0 0-.9-2.7 17.3 17.3 0 0 1-6.1-9.6 4.9 4.9 0 0 1 4.1-5.8 6.3 6.3 0 0 1 6.3 2.1l1.8 1.8a12.6 12.6 0 0 0 6.2 4.3 37.4 37.4 0 0 0 10.2-1l.2-.7a4.5 4.5 0 0 1 3.2-.5 7.1 7.1 0 0 1 4.8 1.8l.3 .4a5 5 0 0 0 2.7-.6l.4-.2-.8 .6h1.1l-3 .8-.3 .2-.1 .4a1.21 1.21 0 0 1-1.1 1.3l-1.7 .8a9.1 9.1 0 0 1-4.9 .8l-.5-.4-.3-1.1a6.9 6.9 0 0 0-3.4 .1l-2.7 .3a11.8 11.8 0 0 1-7.5-.7l-1.5-1.2-2.8-3a6 6 0 0 0-5.6-2.6 1.67 1.67 0 0 0-1.1 1.7 6.6 6.6 0 0 0 3.2 5.4l2.7 1.9a7.4 7.4 0 0 1 3.6 5.3 5.3 5.3 0 0 1-3.7 4.7 12 12 0 0 1-9.4 0 12.7 12.7 0 0 1-9-9 30.4 30.4 0 0 0-4-9.8 5.4 5.4 0 0 0-5.4-1.4 2.7 2.7 0 0 0-1.4 3.3 27.6 27.6 0 0 0 4.1 8.3 5.6 5.6 0 0 1 .4 6.8 7 7 0 0 1-9.1 2 8.5 8.5 0 0 1-2.7-7.2l.1-1.8a4.6 4.6 0 0 0-2.8-5.1l-3-1.1z" fill-rule="evenodd" fill="#225b24" stroke="#225b24" stroke-width=".21"/>
<path d="M28.1 32h22.3M36.2 39.5h7.1M43.3 33.5h7.1M36 48.5h7.1M36.2 55h7.1M36.1 68.5h7.2M36 85h7.1M36.5 110h7.1M28.1 122h22.3M69.2 131l75 .1M69.2 127.7v7.2M144.2 128.1v7.1" fill="none" stroke="#231f20" stroke-width=".21"/>
<g fill="#231f20">
<path d="M69.2 131l1.6-.5v1z"/>
<path d="M142.5 130.6l1.6 .5-1.6 .4z"/>
</g>
<path d="M31.5 32v90" fill="none" stroke="#231f20" stroke-width=".21"/>
<g fill="#231f20">
<path d="M31.5 32l.5 1.7h-.9z"/>
<path d="M31.1 120.3h.9l-.5 1.7z"/>
</g>
<path d="M39.8 32v7.5" fill="none" stroke="#231f20" stroke-width=".21"/>
<g fill="#231f20">
<path d="M39.8 32l.4 1.7h-.9z"/>
<path d="M39.3 37.8h.9l-.4 1.7z"/>
</g>
<path d="M39.8 39.5v9" fill="none" stroke="#231f20" stroke-width=".21"/>
<g fill="#231f20">
<path d="M39.8 39.5l.4 1.7h-.9z"/>
<path d="M39.3 46.8h.9l-.4 1.7z"/>
</g>
<path d="M39.8 48.5v6.5" fill="none" stroke="#231f20" stroke-width=".21"/>
<g fill="#231f20">
<path d="M39.8 48.5l.4 1.7h-.9z"/>
<path d="M39.3 53.3h.9l-.4 1.6z"/>
</g>
<path d="M39.8 55v13.5" fill="none" stroke="#231f20" stroke-width=".21"/>
<g fill="#231f20">
<path d="M39.8 55l.4 1.6h-.9z"/>
<path d="M39.3 66.8h.9l-.4 1.6z"/>
</g>
<path d="M39.8 85v25" fill="none" stroke="#231f20" stroke-width=".21"/>
<g fill="#231f20">
<path d="M39.3 108.3h.9l-.4 1.7z"/>
<path d="M39.8 85l.4 1.6h-.9z"/>
</g>
<path d="M39.8 110v12" fill="none" stroke="#231f20" stroke-width=".21"/>
<g fill="#231f20">
<path d="M39.3 120.3h.9l-.4 1.7z"/>
<path d="M39.8 110l.4 1.7h-.9z"/>
</g>
<path d="M39.8 68.5v16.5" fill="none" stroke="#231f20" stroke-width=".21"/>
<g fill="#231f20">
<path d="M39.3 83.3h.9l-.4 1.6z"/>
<path d="M39.8 68.5l.4 1.6h-.9z"/>
</g>
<path d="M47.3 27.3v4.7" fill="none" stroke="#231f20" stroke-width=".21"/>
<path d="M46.9 30.3h.9l-.5 1.7z" fill="#231f20"/>
<path d="M47.3 33.5v4.9" fill="none" stroke="#231f20" stroke-width=".21"/>
<path d="M47.3 33.5l.5 1.7h-.9z" fill="#231f20"/>
<path d="M43.3 118.9h7.1M47.3 114.7v4.2" fill="none" stroke="#231f20" stroke-width=".21"/>
<path d="M46.9 117.3h.9l-.5 1.6z" fill="#231f20"/>
<path d="M47.3 121.9v3.6" fill="none" stroke="#231f20" stroke-width=".21"/>
<path d="M47.3 122l.5 1.6h-.9z" fill="#231f20"/>
<g fill="none" stroke="#231f20" stroke-width=".21">
<path d="M43.7 146.5h128.4v18.9h-128.4zM43.7 152.8h128.4M43.7 159.1h128.4M56.6 146.5v18.9M67.6 146.5v18.9M77.9 146.5v18.9M84.4 146.5v18.9M91.5 146.5v18.9M99.8 146.5v18.9M108.4 146.5v18.9M116.3 146.5v18.9M130.4 146.5v18.9"/>
<path d="M137.5 146.5v18.9M149.5 146.5v18.9M155.7 146.5v18.9M164.3 146.5v18.9"/>
</g>
<g font-size="18.6" fill="#ed1c24">
<text x="92.5" y="190.2" transform="rotate(-28 92.5 190.2)">TC2296</text>
<text x="42" y="193.3" transform="rotate(-28 42 193.3)">SUPERSEDED BY</text>
<text x="110.9" y="204" transform="rotate(-28 110.9 204)">05/18</text>
</g>
<g font-size="7.1" fill="#231f20">
<text x="123.1" y="250.3">WILDLIFE SIGN</text>
<text x="175.6" y="274.2">TC1605</text>
</g>
<text font-size="5.6" fill="#231f20" x="135.5" y="258.5">“SNAKES”</text>
<g font-size="4.2" fill="#231f20">
<text x="100.6" y="267.2">APPROVED AS OFFICIAL TRAFFIC SIGN</text>
<text x="174.7" y="285.6">A</text>
<text x="180.7" y="285.6">B</text>
</g>
<g font-size="3.9" fill="#231f20">
<text x="103.8" y="20.8">a</text>
<text x="173.4" y="24.1">r</text>
<text x="35.6" y="36.8">n</text>
<text x="46.4" y="40.8">c</text>
<text x="35.6" y="45">m</text>
<text x="35.6" y="52.7">k</text>
<text x="35.6" y="62.7">h</text>
<text x="26.5" y="74.2">b</text>
<text x="35.6" y="77.7">g</text>
<text x="35.6" y="98.5">f</text>
<text x="46.4" y="113.9">d</text>
<text x="35.6" y="117">e</text>
<text x="105.2" y="134.2">o</text>
<text x="61.1" y="151.2">a</text>
<text x="72" y="151.2">b</text>
<text x="80.2" y="151.2">c</text>
<text x="86.6" y="151.2">d</text>
<text x="94.1" y="151.2">e</text>
<text x="103.6" y="151.2">f</text>
<text x="111" y="151.2">g</text>
<text x="121.9" y="151.2">h</text>
<text x="132.8" y="151.2">k</text>
<text x="142" y="151.2">m</text>
<text x="151.5" y="151.2">n</text>
<text x="159.1" y="151.2">o</text>
<text x="167.5" y="151.2">r</text>
<text x="44.1" y="157.7">SIZE A</text>
<text x="58.9" y="157.7">750</text>
<text x="69.8" y="157.7">600</text>
<text x="79.1" y="157.7">10</text>
<text x="85.5" y="157.7">15</text>
<text x="93.1" y="157.7">80</text>
<text x="100.9" y="157.7">167</text>
<text x="109" y="157.7">110</text>
<text x="117.8" y="157.7">90CM</text>
<text x="131.6" y="157.7">43</text>
<text x="138.4" y="157.7">60CM</text>
<text x="150.4" y="157.7">50</text>
<text x="156.9" y="157.7">500</text>
<text x="164.9" y="157.7">100</text>
<text x="44" y="164.2">SIZE B</text>
<text x="58.9" y="164.2">900</text>
<text x="69.8" y="164.2">700</text>
<text x="79.1" y="164.2">20</text>
<text x="85.5" y="164.2">30</text>
<text x="92" y="164.2">100</text>
<text x="100.9" y="164.2">200</text>
<text x="109" y="164.2">110</text>
<text x="116.9" y="164.2">110CM</text>
<text x="131.6" y="164.2">50</text>
<text x="138.4" y="164.2">70CM</text>
<text x="150.4" y="164.2">60</text>
<text x="156.9" y="164.2">600</text>
<text x="164.9" y="164.2">125</text>
<text x="19" y="213">Colour Legend</text>
</g>
<g font-size="3.5" fill="#231f20">
<text x="32.4" y="221.3">Retroreflective white</text>
<text x="32.4" y="229.5">Retroreflective green</text>
<text x="21.6" y="267.8">Department of Transport and Main Roads</text>
<text x="18.2" y="271.8">Infrastructure Management &amp; Delivery Division</text>
<text x="16.7" y="280.6">Designed</text>
<text x="42.7" y="280.6">Checked</text>
<text x="69.7" y="280.6">Scale</text>
<text x="98.5" y="281.3">ACTING PRINCIPAL ENGINEER</text>
<text x="154.7" y="276.1">28/03/14</text>
<text x="157.4" y="281.2">Date</text>
<text x="17" y="284.8">TV 12/05</text>
<text x="42.8" y="284.8">KB 03/06</text>
<text x="69.7" y="285.2">Not to Scale</text>
<text x="98.5" y="284.8">(Traffic Engineering)</text>
</g>
</svg>
